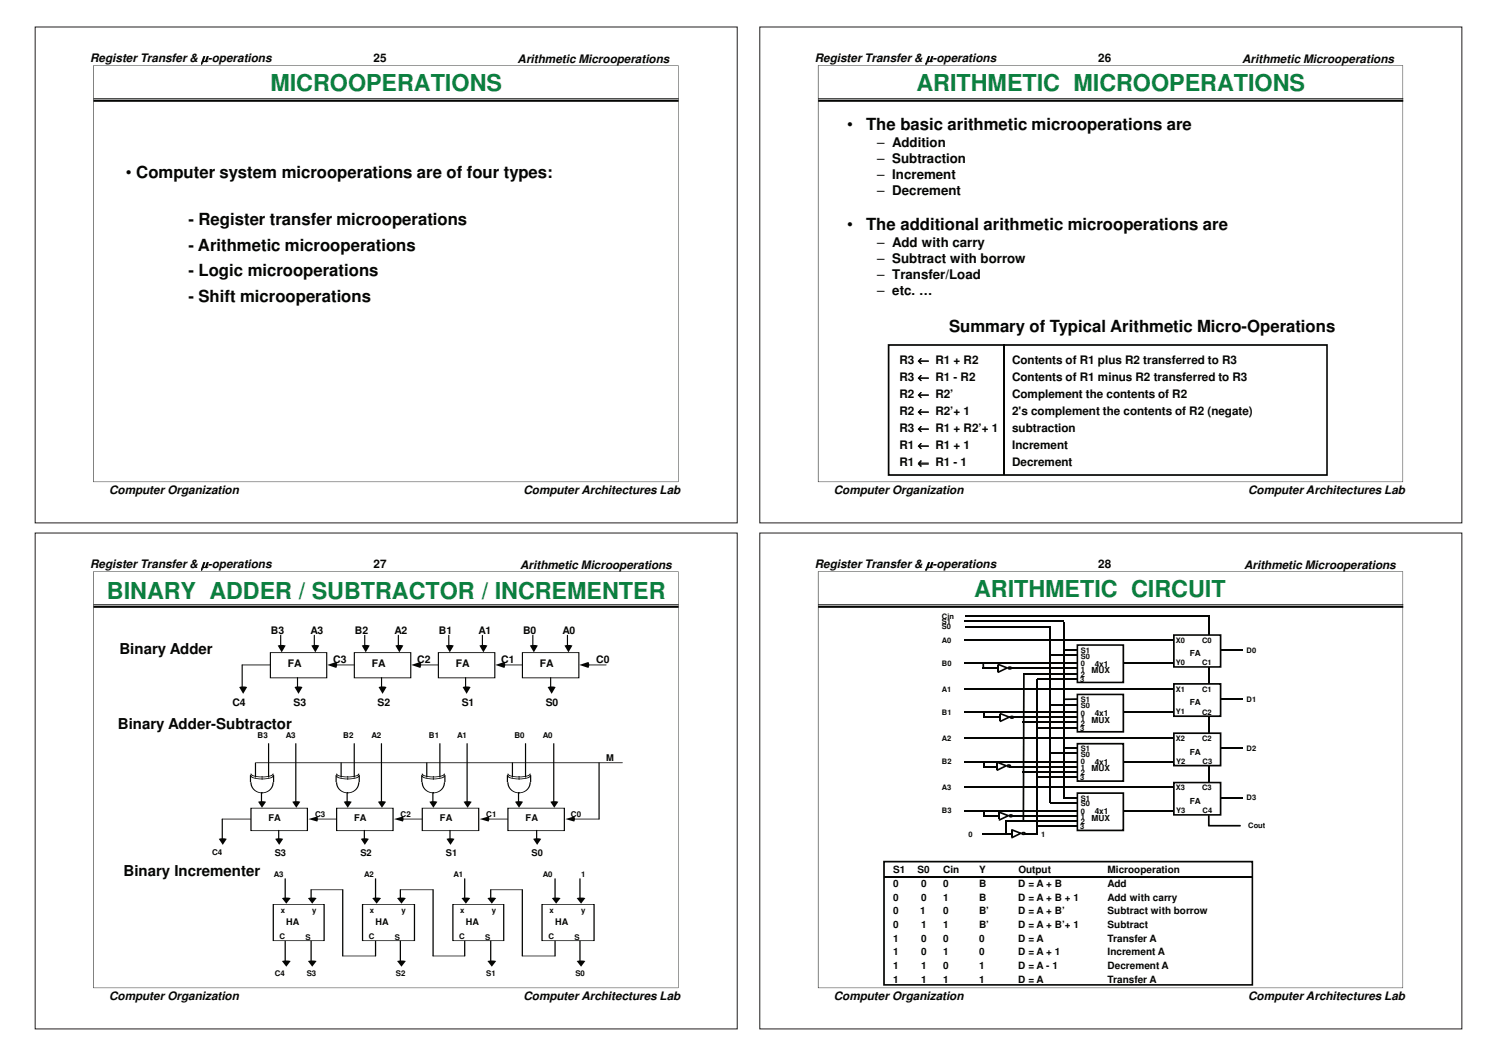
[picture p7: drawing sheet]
<svg xmlns="http://www.w3.org/2000/svg" width="297mm" height="210mm" viewBox="0 0 297 210" stroke-linecap="round" stroke-linejoin="round" font-family="sans-serif">
<path d="M7 5.4h139.5v98.5h-139.5z" fill="none" stroke="#231f20" stroke-width=".2"/>
<path d="M17.1 9.9h119.3v89.5h-119.3z" fill-rule="evenodd" fill="#fff"/>
<g fill="#040503">
<path d="M18.6 19.5h116.2v.1h-116.2zM18.6 19.8h116.2v.4h-116.2z"/>
<path d="M18.5 13h116.3v82.8h-116.3zM18.6 13.1v82.6h116.2l-.1-82.7z"/>
</g>
<path d="M151 5.4h139.5v98.5h-139.5z" fill="none" stroke="#231f20" stroke-width=".2"/>
<path d="M161.1 9.9h119.2v89.5h-119.2z" fill-rule="evenodd" fill="#fff"/>
<g fill="#040503">
<path d="M162.6 19.5h116.2v.1h-116.2zM162.6 19.8h116.2v.4h-116.2z"/>
<path d="M162.5 13h116.3v82.8h-116.3zM162.6 13.1v82.6h116.1v-82.7z"/>
<path d="M176.4 68.4h87.4v26.2h-87.4zM176.7 68.6v25.8l-.1-.1h87.1l-.2 .1v-25.8l.2 .1h-87.1z"/>
</g>
<path d="M199.5 68.4v26" fill="none" stroke="#040503" stroke-width=".34"/>
<path d="M7 106h139.5v98.5h-139.5z" fill="none" stroke="#231f20" stroke-width=".2"/>
<path d="M17.1 110.5h119.3v89.5h-119.3z" fill-rule="evenodd" fill="#fff"/>
<g fill="#040503">
<path d="M18.6 120.1h116.2v.1h-116.2zM18.6 120.4h116.2v.4h-116.2z"/>
<path d="M18.5 113.6h116.3v82.8h-116.3zM18.6 113.7v82.6h116.2l-.1-82.7z"/>
</g>
<path d="M103.8 129.7h11.2v5h-11.2z" fill-rule="evenodd" fill="#fff"/>
<path d="M103.8 129.7h11.2v5h-11.2z" fill="none" stroke="#040503" stroke-width=".2"/>
<path d="M105.3 128.3l.8-.1 .8 .1-.8 1.4z" fill-rule="evenodd" fill="#040503"/>
<path d="M105.9 126.3v2.2" fill="none" stroke="#040503" stroke-width=".2"/>
<path d="M112.2 128.3l.7-.1 .8 .1-.8 1.4z" fill-rule="evenodd" fill="#040503"/>
<path d="M112.7 126.3v2.2" fill="none" stroke="#040503" stroke-width=".2"/>
<path d="M115.1 132.2l1.8-.6 .2 .6-.2 .6z" fill-rule="evenodd" fill="#040503"/>
<path d="M116.5 132.2h3.9" fill="none" stroke="#040503" stroke-width=".2"/>
<path d="M108.8 136.6l.8-.2 .8 .2-.8 1.3z" fill-rule="evenodd" fill="#040503"/>
<path d="M109.4 134.7v2" fill="none" stroke="#040503" stroke-width=".2"/>
<path d="M87.1 129.7h11.2v5h-11.2z" fill-rule="evenodd" fill="#fff"/>
<path d="M87.1 129.7h11.2v5h-11.2z" fill="none" stroke="#040503" stroke-width=".2"/>
<path d="M88.6 128.3l.8-.1 .8 .1-.8 1.4z" fill-rule="evenodd" fill="#040503"/>
<path d="M89.2 126.3v2.2" fill="none" stroke="#040503" stroke-width=".2"/>
<path d="M95.3 128.3l.7-.1 .8 .1-.8 1.4z" fill-rule="evenodd" fill="#040503"/>
<path d="M95.8 126.3v2.2" fill="none" stroke="#040503" stroke-width=".2"/>
<path d="M98.4 132.2l1.8-.6 .2 .6-.2 .6z" fill-rule="evenodd" fill="#040503"/>
<path d="M99.8 132.2h3.9" fill="none" stroke="#040503" stroke-width=".2"/>
<path d="M91.9 136.6l.8-.2 .8 .2-.8 1.3z" fill-rule="evenodd" fill="#040503"/>
<path d="M92.5 134.7v2" fill="none" stroke="#040503" stroke-width=".2"/>
<path d="M70.4 129.7h11.2v5h-11.2z" fill-rule="evenodd" fill="#fff"/>
<path d="M70.4 129.7h11.2v5h-11.2z" fill="none" stroke="#040503" stroke-width=".2"/>
<path d="M71.9 128.3l.8-.1 .8 .1-.8 1.4z" fill-rule="evenodd" fill="#040503"/>
<path d="M72.5 126.3v2.2" fill="none" stroke="#040503" stroke-width=".2"/>
<path d="M78.6 128.3l.7-.1 .8 .1-.8 1.4z" fill-rule="evenodd" fill="#040503"/>
<path d="M79.1 126.3v2.2" fill="none" stroke="#040503" stroke-width=".2"/>
<path d="M81.7 132.2l1.8-.6 .2 .6-.2 .6z" fill-rule="evenodd" fill="#040503"/>
<path d="M83.1 132.2h3.9" fill="none" stroke="#040503" stroke-width=".2"/>
<path d="M75.2 136.6l.8-.2 .8 .2-.8 1.3z" fill-rule="evenodd" fill="#040503"/>
<path d="M75.8 134.7v2" fill="none" stroke="#040503" stroke-width=".2"/>
<path d="M53.7 129.7h11.2v5h-11.2z" fill-rule="evenodd" fill="#fff"/>
<path d="M53.7 129.7h11.2v5h-11.2z" fill="none" stroke="#040503" stroke-width=".2"/>
<path d="M55.2 128.3l.8-.1 .8 .1-.8 1.4z" fill-rule="evenodd" fill="#040503"/>
<path d="M55.8 126.3v2.2" fill="none" stroke="#040503" stroke-width=".2"/>
<path d="M61.9 128.3l.7-.1 .8 .1-.8 1.4z" fill-rule="evenodd" fill="#040503"/>
<path d="M62.5 126.3v2.2" fill="none" stroke="#040503" stroke-width=".2"/>
<path d="M65 132.2l1.8-.6 .2 .6-.2 .6z" fill-rule="evenodd" fill="#040503"/>
<path d="M66.4 132.2h3.9" fill="none" stroke="#040503" stroke-width=".2"/>
<path d="M58.5 136.6l.8-.2 .8 .2-.8 1.3z" fill-rule="evenodd" fill="#040503"/>
<path d="M48.1 132.2h5.5M59.1 134.7v2" fill="none" stroke="#040503" stroke-width=".2"/>
<path d="M47.5 136.6l.8-.2 .8 .2-.8 1.3z" fill-rule="evenodd" fill="#040503"/>
<path d="M48.1 132.2v4.5" fill="none" stroke="#040503" stroke-width=".2"/>
<path d="M100.9 160.6h11.2v4.5h-11.2z" fill-rule="evenodd" fill="#fff"/>
<path d="M100.9 160.6h11.2v4.5h-11.2z" fill="none" stroke="#040503" stroke-width=".2"/>
<path d="M102.3 159.4l.8-.2 .8 .2-.8 1.2z" fill-rule="evenodd" fill="#040503"/>
<path d="M103 157.5v2" fill="none" stroke="#040503" stroke-width=".2"/>
<path d="M109.3 159.4l.8-.2 .8 .2-.8 1.2z" fill-rule="evenodd" fill="#040503"/>
<path d="M110 147.8v11.7" fill="none" stroke="#040503" stroke-width=".2"/>
<path d="M112.3 162.8l1.8-.5 .1 .5-.1 .5z" fill-rule="evenodd" fill="#040503"/>
<path d="M113.8 162.8h5.2" fill="none" stroke="#040503" stroke-width=".2"/>
<path d="M105.9 166.7l.8-.1 .8 .1-.8 1.2z" fill-rule="evenodd" fill="#040503"/>
<path d="M106.6 165v1.9" fill="none" stroke="#040503" stroke-width=".2"/>
<path d="M95.3 162.8l1.8-.5 .1 .5-.1 .5z" fill-rule="evenodd" fill="#040503"/>
<path d="M51 151.6h72.6M100.8 154.1v1.3M100.9 154.2a2.9 2.9 0 0 0 2.3 .6h.6a1.68 1.68 0 0 0 1.5-.6M100.9 155.6a2.12 2.12 0 0 0 2.3 2h-.1a2.13 2.13 0 0 0 2.2-2M100.9 153.8a2.9 2.9 0 0 0 2.3 .6h.6a1.68 1.68 0 0 0 1.5-.6M101.8 151.6v2.9M104.4 147.8v6.7M105.4 154.1v1.3M119 151.6v11.2M96.8 162.8h4" fill="none" stroke="#040503" stroke-width=".2"/>
<path d="M83.9 160.6h11.2v4.5h-11.2z" fill-rule="evenodd" fill="#fff"/>
<path d="M83.9 160.6h11.2v4.5h-11.2z" fill="none" stroke="#040503" stroke-width=".2"/>
<path d="M85.3 159.4l.8-.2 .8 .2-.8 1.2z" fill-rule="evenodd" fill="#040503"/>
<path d="M86 157.5v2" fill="none" stroke="#040503" stroke-width=".2"/>
<path d="M92.1 159.4l.8-.2 .8 .2-.8 1.2z" fill-rule="evenodd" fill="#040503"/>
<path d="M92.8 147.8v11.7" fill="none" stroke="#040503" stroke-width=".2"/>
<path d="M88.7 166.7l.8-.1 .8 .1-.8 1.2z" fill-rule="evenodd" fill="#040503"/>
<path d="M89.4 165v1.9" fill="none" stroke="#040503" stroke-width=".2"/>
<path d="M78.3 162.8l1.7-.5 .2 .5-.2 .5z" fill-rule="evenodd" fill="#040503"/>
<path d="M83.8 154.1v1.3M83.9 154.2a2.9 2.9 0 0 0 2.2 .6h.7a1.64 1.64 0 0 0 1.5-.6M83.9 155.6a2.12 2.12 0 0 0 2.2 2 2.12 2.12 0 0 0 2.2-2M83.9 153.8a2.9 2.9 0 0 0 2.2 .6h.7a1.64 1.64 0 0 0 1.5-.6M84.8 151.6v2.9M87.4 147.8v6.7M88.4 154.1v1.3M79.8 162.8h4" fill="none" stroke="#040503" stroke-width=".2"/>
<path d="M66.9 160.6h11.2v4.5h-11.2z" fill-rule="evenodd" fill="#fff"/>
<path d="M66.9 160.6h11.2v4.5h-11.2z" fill="none" stroke="#040503" stroke-width=".2"/>
<path d="M68.3 159.4l.8-.2 .8 .2-.8 1.2z" fill-rule="evenodd" fill="#040503"/>
<path d="M69 157.5v2" fill="none" stroke="#040503" stroke-width=".2"/>
<path d="M75.1 159.4l.8-.2 .8 .2-.8 1.2z" fill-rule="evenodd" fill="#040503"/>
<path d="M75.8 147.8v11.7" fill="none" stroke="#040503" stroke-width=".2"/>
<path d="M71.7 166.7l.8-.1 .8 .1-.8 1.2z" fill-rule="evenodd" fill="#040503"/>
<path d="M72.4 165v1.9" fill="none" stroke="#040503" stroke-width=".2"/>
<path d="M61.3 162.8l1.7-.5 .2 .5-.2 .5z" fill-rule="evenodd" fill="#040503"/>
<path d="M66.8 154.1v1.3M66.9 154.2a2.87 2.87 0 0 0 2.2 .6h.7a1.64 1.64 0 0 0 1.5-.6M66.9 155.6a2.12 2.12 0 0 0 2.2 2 2.12 2.12 0 0 0 2.2-2M66.9 153.8a2.87 2.87 0 0 0 2.2 .6h.7a1.64 1.64 0 0 0 1.5-.6M67.8 151.6v2.9M70.4 147.8v6.7M71.4 154.1v1.3M49.9 160.6h11.2v4.5h-11.2zM62.8 162.8h4" fill="none" stroke="#040503" stroke-width=".2"/>
<path d="M51.3 159.4l.8-.2 .8 .2-.8 1.2z" fill-rule="evenodd" fill="#040503"/>
<path d="M52 157.5v2" fill="none" stroke="#040503" stroke-width=".2"/>
<path d="M58.1 159.4l.8-.2 .8 .2-.8 1.2z" fill-rule="evenodd" fill="#040503"/>
<path d="M58.8 147.8v11.7" fill="none" stroke="#040503" stroke-width=".2"/>
<path d="M54.7 166.7l.8-.1 .8 .1-.8 1.2z" fill-rule="evenodd" fill="#040503"/>
<path d="M49.8 154.1v1.3M49.9 154.2a2.87 2.87 0 0 0 2.2 .6h.7a1.64 1.64 0 0 0 1.5-.6M49.9 155.6a2.12 2.12 0 0 0 2.2 2 2.12 2.12 0 0 0 2.2-2M49.9 153.8a2.87 2.87 0 0 0 2.2 .6h.7a1.64 1.64 0 0 0 1.5-.6M50.8 151.6v2.9M53.4 147.8v6.7M54.4 154.1v1.3M44.2 162.8h5.6M55.4 165v1.9" fill="none" stroke="#040503" stroke-width=".2"/>
<path d="M43.5 166.7l.8-.1 .8 .1-.8 1.2z" fill-rule="evenodd" fill="#040503"/>
<path d="M44.2 162.8v4.1M107.7 179.8h10.3v7.2h-10.3z" fill="none" stroke="#040503" stroke-width=".2"/>
<path d="M109.6 178.5l.9-.1 .9 .1-.9 1.1z" fill-rule="evenodd" fill="#040503"/>
<path d="M110.3 174.7v4" fill="none" stroke="#040503" stroke-width=".2"/>
<path d="M114.6 178.5l.9-.1 .8 .1-.8 1.1z" fill-rule="evenodd" fill="#040503"/>
<path d="M115.2 174.7v4M110.3 187.1v2.9" fill="none" stroke="#040503" stroke-width=".2"/>
<path d="M114.6 191l.9-.1 .8 .1-.8 1.2z" fill-rule="evenodd" fill="#040503"/>
<path d="M90 179.8h10.1v7.2h-10.1zM97.5 176.9h6.3v13.1h6.5M115.2 187.1v4.1" fill="none" stroke="#040503" stroke-width=".2"/>
<path d="M91.7 178.5l.9-.1 .8 .1-.8 1.1z" fill-rule="evenodd" fill="#040503"/>
<path d="M92.3 174.7v4" fill="none" stroke="#040503" stroke-width=".2"/>
<path d="M96.8 178.5l.9-.1 .9 .1-.9 1.1z" fill-rule="evenodd" fill="#040503"/>
<path d="M97.5 176.9v1.8M92.3 187.1v2.9" fill="none" stroke="#040503" stroke-width=".2"/>
<path d="M96.8 191l.9-.1 .9 .1-.9 1.2z" fill-rule="evenodd" fill="#040503"/>
<path d="M72 179.8h10.4v7.2h-10.4zM79.5 176.9h6.5v13.1h6.3M97.5 187.1v4.1" fill="none" stroke="#040503" stroke-width=".2"/>
<path d="M74 178.5l.8-.1 .9 .1-.9 1.1z" fill-rule="evenodd" fill="#040503"/>
<path d="M74.6 174.7v4" fill="none" stroke="#040503" stroke-width=".2"/>
<path d="M78.9 178.5l.9-.1 .8 .1-.8 1.1z" fill-rule="evenodd" fill="#040503"/>
<path d="M79.5 176.9v1.8M74.6 187.1v2.9" fill="none" stroke="#040503" stroke-width=".2"/>
<path d="M78.9 191l.9-.1 .8 .1-.8 1.2z" fill-rule="evenodd" fill="#040503"/>
<path d="M54.3 179.8h10.1v7.2h-10.1zM61.8 176.9h6.3v13.1h6.5M79.5 187.1v4.1" fill="none" stroke="#040503" stroke-width=".2"/>
<path d="M56 178.5l.9-.1 .9 .1-.9 1.1z" fill-rule="evenodd" fill="#040503"/>
<path d="M56.7 174.7v4" fill="none" stroke="#040503" stroke-width=".2"/>
<path d="M61.2 178.5l.8-.1 .9 .1-.9 1.1z" fill-rule="evenodd" fill="#040503"/>
<path d="M61.8 176.9v1.8" fill="none" stroke="#040503" stroke-width=".2"/>
<path d="M61.2 191l.8-.1 .9 .1-.9 1.2z" fill-rule="evenodd" fill="#040503"/>
<path d="M61.8 187.1v4.1" fill="none" stroke="#040503" stroke-width=".2"/>
<path d="M56 191l.9-.1 .9 .1-.9 1.2z" fill-rule="evenodd" fill="#040503"/>
<path d="M56.7 187.1v4.1" fill="none" stroke="#040503" stroke-width=".2"/>
<path d="M151 106h139.5v98.5h-139.5z" fill="none" stroke="#231f20" stroke-width=".2"/>
<path d="M161.1 110.5h119.2v89.5h-119.2z" fill-rule="evenodd" fill="#fff"/>
<g fill="#040503">
<path d="M162.6 120.1h116.2v.1h-116.2zM162.6 120.4h116.2v.4h-116.2z"/>
<path d="M162.5 113.6h116.3v82.8h-116.3zM162.6 113.7v82.6h116.1v-82.7z"/>
<path d="M175.5 171.1h73.5v24.8h-73.5zM175.7 171.4l.1-.1v24.5l-.1-.2h73.1l-.1 .2v-24.5l.1 .1z"/>
</g>
<path d="M175.7 174.3h73.1" fill="none" stroke="#040503" stroke-width=".34"/>
<path d="M213.9 128.1h9.5v7.7h-9.5zM214.2 128.2v7.5l-.1-.2h9.1l-.2 .2v-7.5l.2 .2h-9.1z" fill="#040503"/>
<path d="M191.7 131.8h22.3M200.5 132.8h13.5M203.3 133.9h10.7M206.1 134.9h7.9M208.5 130.3h5.5M211.3 129.3h2.7M223.2 131.8h9.9" fill="none" stroke="#040503" stroke-width=".34"/>
<path d="M233.1 126.1h9.6v6.6h-9.6zM233.2 126.4l.2-.2v6.4l-.2-.2h9.3l-.2 .2v-6.4l.2 .2z" fill="#040503"/>
<path d="M191.7 127.2h41.5" fill="none" stroke="#040503" stroke-width=".32"/>
<path d="M240.3 122.4v3.8M242.6 129.3h4.3" fill="none" stroke="#040503" stroke-width=".34"/>
<path d="M213.9 137.9h9.5v7.7h-9.5zM214.1 138.2l.1-.2v7.5l-.1-.2h9.1l-.2 .2v-7.5l.2 .2z" fill="#040503"/>
<path d="M211.5 139h2.5" fill="none" stroke="#040503" stroke-width=".38"/>
<path d="M208.7 140h5.3M223.3 141.6h9.9" fill="none" stroke="#040503" stroke-width=".32"/>
<path d="M233.1 135.8h9.6v6.7h-9.6zM233.2 136.1l.2-.2v6.5l-.2-.2h9.3l-.2 .2v-6.5l.2 .2z" fill="#040503"/>
<path d="M191.7 137h41.5M240.3 132.6v3.3M242.3 139h4.6" fill="none" stroke="#040503" stroke-width=".34"/>
<path d="M213.9 147.7h9.5v7.7h-9.5zM214.2 147.8v7.5l-.1-.2h9.1l-.2 .2v-7.5l.2 .2h-9.1z" fill="#040503"/>
<path d="M208.8 149.8h5.2M211.2 148.8h2.8M223.3 151.4h9.9" fill="none" stroke="#040503" stroke-width=".34"/>
<path d="M233.1 145.6h9.6v6.8h-9.6zM233.4 145.7v6.5l-.2-.2h9.3l-.2 .2v-6.5l.2 .2h-9.3z" fill="#040503"/>
<path d="M191.7 146.7h41.5M240.3 142.4v3.3M242.4 148.8h4.5" fill="none" stroke="#040503" stroke-width=".34"/>
<path d="M213.9 157.5h9.5v7.7h-9.5zM214.2 157.6v7.5l-.1-.2h9.1l-.2 .2v-7.5l.2 .2h-9.1z" fill="#040503"/>
<path d="M208.8 159.6h5.2M211.2 158.6h2.8M223.3 161.1h9.6" fill="none" stroke="#040503" stroke-width=".34"/>
<path d="M233.1 155.4h9.6v6.7h-9.6zM233.2 155.7l.2-.1v6.4l-.2-.2h9.3l-.2 .2v-6.4l.2 .1z" fill="#040503"/>
<path d="M191.7 156.5h41.5" fill="none" stroke="#040503" stroke-width=".32"/>
<path d="M208.7 124.7v34.8M211.3 123.6v34.9M240.3 152.2v3.3M242.6 158.6h4.3" fill="none" stroke="#040503" stroke-width=".34"/>
<path d="M198.2 132.2h.3v1.2h-.3z" fill-rule="evenodd" fill="#040503"/>
<path d="M198.2 132l.2-.1 1.8 .7 .1 .3-2 .9v-.3l1.7-.9v.3l-1.7-.7z" fill="#040503"/>
<path d="M200.4 132.7h.5l.1 .1-.1 .1h-.5z" fill-rule="evenodd" fill="#fff"/>
<path d="M200.2 132.6l.1-.1a.49 .49 0 0 1 .5-.1 .49 .49 0 0 1 .3 .4l-.2 .3h-.4l-.3-.2zM200.5 132.7l.3 .1z" fill="#040503"/>
<path d="M206.1 135v30.8" fill="none" stroke="#040503" stroke-width=".32"/>
<path d="M203.4 134v29.3" fill="none" stroke="#040503" stroke-width=".44"/>
<path d="M195.2 132.8h3" fill="none" stroke="#040503" stroke-width=".34"/>
<path d="M195.2 131.9h.3l.1 .9h-.4z" fill="#040503"/>
<path d="M191.7 124.6h17M191.7 141.6h22.3M195.7 142.6h3M200.5 142.6h13.5M203.1 143.6h10.9" fill="none" stroke="#040503" stroke-width=".32"/>
<path d="M191.7 123.5h19.7M191.7 122.5h48.6M206 144.7h8" fill="none" stroke="#040503" stroke-width=".34"/>
<path d="M195.4 141.7h.3v.9h-.3z" fill-rule="evenodd" fill="#040503"/>
<path d="M191.7 151.4h22.3M195.4 152.4h2.6M200.5 152.4h13.5M203.1 153.4h10.9" fill="none" stroke="#040503" stroke-width=".34"/>
<path d="M205.9 154.5h8.1" fill="none" stroke="#040503" stroke-width=".32"/>
<path d="M195.3 151.5h.3v.9h-.3z" fill-rule="evenodd" fill="#040503"/>
<path d="M191.7 161.1h22.3M195.5 162.2h3M199.7 163.2h14.3M200.5 162.2h13.5M206 164.2h8" fill="none" stroke="#040503" stroke-width=".34"/>
<path d="M195.4 161.2h.3v.9h-.3z" fill-rule="evenodd" fill="#040503"/>
<path d="M240.1 162l.2 .2v1.9l-.1-.1h6.2l.1 .1-.1 .2h-6.2l-.2-.2z" fill="#040503"/>
<path d="M195.2 165.7h5.7M199.9 163.3v2.6M203.5 165.7h2.7" fill="none" stroke="#040503" stroke-width=".34"/>
<path d="M198.6 142h.3v1.2h-.3z" fill-rule="evenodd" fill="#040503"/>
<path d="M198.7 141.7l1.9 .7 .1 .2-2 .9v-.3l1.8-.8v.3l-1.8-.7z" fill="#040503"/>
<path d="M200.8 142.4h.5l.1 .2-.1 .1h-.5z" fill-rule="evenodd" fill="#fff"/>
<g fill="#040503">
<path d="M198.1 151.4l1.9 .7 .1 .2-2 .9v-.3l1.7-.8v.3l-1.7-.7z"/>
<path d="M200.6 142.4l.6-.1 .3 .1v.3l-.3 .2h-.4l-.2-.3zM200.9 142.5l.3 .1z"/>
</g>
<path d="M198 151.6h.3v1.3h-.3z" fill-rule="evenodd" fill="#040503"/>
<path d="M200.2 152.1h.2l.3 .1-.4 .2-.2-.2z" fill-rule="evenodd" fill="#fff"/>
<g fill="#040503">
<path d="M198.4 161.4l.2-.1 1.8 .7 .1 .2-2 .9v-.3l1.8-.8v.3l-1.8-.7z"/>
<path d="M200.1 152l.6-.1 .2 .4-.2 .2h-.5l-.2-.3zM200.3 152.2l.3 .1z"/>
</g>
<path d="M198.4 161.6h.3v1.2h-.3z" fill-rule="evenodd" fill="#040503"/>
<path d="M200.6 162h.5l.1 .2-.4 .1-.3-.1z" fill-rule="evenodd" fill="#fff"/>
<g fill="#040503">
<path d="M200.9 164.9l.2-.1 1.8 .7 .1 .2-2 .9v-.3l1.7-.8 .1 .3-1.8-.7z"/>
<path d="M200.4 162l.7-.1 .2 .4-.3 .2h-.3l-.3-.2zM200.7 162.1l.3 .1z"/>
</g>
<path d="M200.9 165.1h.3v1.2h-.3z" fill-rule="evenodd" fill="#040503"/>
<path d="M203.1 165.5h.5l.1 .2-.4 .1-.3-.1z" fill-rule="evenodd" fill="#fff"/>
<path d="M202.9 165.5l.3-.2 .4 .1 .2 .4-.2 .2h-.4l-.3-.2zM203.2 165.6l.3 .1z" fill="#040503"/>
<g font-size="4.6" fill="#0b7f3f">
<text x="53.7" y="18.2">MICROOPERATIONS</text>
<text x="182.1" y="18.2">ARITHMETIC MICROOPERATIONS</text>
<text x="21.2" y="119">BINARY ADDER / SUBTRACTOR / INCREMENTER</text>
<text x="193.5" y="118.6">ARITHMETIC CIRCUIT</text>
</g>
<g font-size="3.3" fill="#040503">
<text x="168.3" y="25.9">•</text>
<text x="172.1" y="25.9">The basic arithmetic microoperations are</text>
<text x="25" y="35.3">• Computer system microoperations are of four types:</text>
<text x="37.4" y="44.8">- Register transfer microoperations</text>
<text x="168.3" y="45.8">•</text>
<text x="172.1" y="45.8">The additional arithmetic microoperations are</text>
<text x="37.4" y="49.8">- Arithmetic microoperations</text>
<text x="37.4" y="54.9">- Logic microoperations</text>
<text x="37.4" y="59.9">- Shift microoperations</text>
<text x="188.6" y="65.9">Summary of Typical Arithmetic Micro-Operations</text>
</g>
<g font-size="3" fill="#040503">
<text x="23.7" y="130">Binary Adder</text>
<text x="23.4" y="144.8">Binary Adder-Subtractor</text>
<text x="24.6" y="174.2">Binary Incrementer</text>
</g>
<g font-size="2.6" fill="#040503">
<text x="174.3" y="29.2">– Addition</text>
<text x="174.3" y="32.4">– Subtraction</text>
<text x="174.3" y="35.6">– Increment</text>
<text x="174.3" y="38.8">– Decrement</text>
<text x="174.3" y="49.1">– Add with carry</text>
<text x="174.3" y="52.3">– Subtract with borrow</text>
<text x="174.3" y="55.5">– Transfer/Load</text>
<text x="174.3" y="58.6">– etc. …</text>
</g>
<g font-size="2.3" fill="#040503">
<text x="17.9" y="12.2">Register Transfer &amp; µ-operations</text>
<text x="74.2" y="12.4">25</text>
<text x="102.8" y="12.5">Arithmetic Microoperations</text>
<text x="161.9" y="12.2">Register Transfer &amp; µ-operations</text>
<text x="218.2" y="12.4">26</text>
<text x="246.8" y="12.5">Arithmetic Microoperations</text>
<text x="178.7" y="72.3">R3 ← R1 + R2</text>
<text x="178.7" y="75.7">R3 ← R1 - R2</text>
<text x="201.1" y="75.7">Contents of R1 minus R2 transferred to R3</text>
<text x="201.1" y="72.3">Contents of R1 plus R2 transferred to R3</text>
<text x="178.7" y="79.1">R2 ← R2’</text>
<text x="178.7" y="82.5">R2 ← R2’+ 1</text>
<text x="201.1" y="79.1">Complement the contents of R2</text>
<text x="201.1" y="82.5">2's complement the contents of R2 (negate)</text>
<text x="178.7" y="85.9">R3 ← R1 + R2’+ 1</text>
<text x="178.7" y="89.3">R1 ← R1 + 1</text>
<text x="201.1" y="85.9">subtraction</text>
<text x="201.1" y="89.3">Increment</text>
<text x="178.7" y="92.7">R1 ← R1 - 1</text>
<text x="201.1" y="92.7">Decrement</text>
<text x="21.7" y="98.3">Computer Organization</text>
<text x="104" y="98.3">Computer Architectures Lab</text>
<text x="165.7" y="98.3">Computer Organization</text>
<text x="248" y="98.3">Computer Architectures Lab</text>
<text x="17.9" y="112.8">Register Transfer &amp; µ-operations</text>
<text x="74.2" y="112.9">27</text>
<text x="103.3" y="113">Arithmetic Microoperations</text>
<text x="161.9" y="112.8">Register Transfer &amp; µ-operations</text>
<text x="218.2" y="112.9">28</text>
<text x="247.2" y="113">Arithmetic Microoperations</text>
<text x="21.7" y="198.8">Computer Organization</text>
<text x="104" y="198.8">Computer Architectures Lab</text>
<text x="165.7" y="198.8">Computer Organization</text>
<text x="248" y="198.8">Computer Architectures Lab</text>
</g>
<g font-size="2.1" fill="#040503">
<text x="53.8" y="126">B3</text>
<text x="61.7" y="126">A3</text>
<text x="70.5" y="126">B2</text>
<text x="78.4" y="126">A2</text>
<text x="87.2" y="126">B1</text>
<text x="95.1" y="126">A1</text>
<text x="103.9" y="126">B0</text>
<text x="111.8" y="126">A0</text>
<text x="66.2" y="131.9">C3</text>
<text x="82.9" y="131.9">C2</text>
<text x="99.6" y="131.9">C1</text>
<text x="118.5" y="131.9">C0</text>
<text x="57.2" y="132.6">FA</text>
<text x="73.9" y="132.6">FA</text>
<text x="90.6" y="132.6">FA</text>
<text x="107.3" y="132.6">FA</text>
<text x="46.2" y="140.3">C4</text>
<text x="58.3" y="140.3">S3</text>
<text x="75" y="140.3">S2</text>
<text x="91.7" y="140.3">S1</text>
<text x="108.4" y="140.3">S0</text>
</g>
<g font-size="2" fill="#040503">
<text x="177.5" y="173.6">S1</text>
<text x="182.3" y="173.6">S0</text>
<text x="187.4" y="173.6">Cin</text>
<text x="194.5" y="173.6">Y</text>
<text x="202.3" y="173.6">Output</text>
<text x="220.1" y="173.6">Microoperation</text>
<text x="177.5" y="176.3">0</text>
<text x="177.5" y="179">0</text>
<text x="183" y="176.3">0</text>
<text x="183" y="179">0</text>
<text x="187.4" y="176.3">0</text>
<text x="187.4" y="179">1</text>
<text x="194.5" y="176.3">B</text>
<text x="194.5" y="179">B</text>
<text x="202.3" y="176.3">D = A + B</text>
<text x="202.3" y="179">D = A + B + 1</text>
<text x="220.1" y="179">Add with carry</text>
<text x="220.1" y="176.3">Add</text>
<text x="177.5" y="181.8">0</text>
<text x="177.5" y="184.5">0</text>
<text x="182.8" y="181.8">1</text>
<text x="183" y="184.5">1</text>
<text x="187.4" y="181.8">0</text>
<text x="187.4" y="184.5">1</text>
<text x="194.5" y="181.8">B’</text>
<text x="194.5" y="184.5">B’</text>
<text x="202.3" y="181.8">D = A + B’</text>
<text x="202.3" y="184.5">D = A + B’+ 1</text>
<text x="220.1" y="181.8">Subtract with borrow</text>
<text x="220.1" y="184.5">Subtract</text>
<text x="177.5" y="187.2">1</text>
<text x="177.5" y="189.9">1</text>
<text x="183" y="187.2">0</text>
<text x="183" y="189.9">0</text>
<text x="187.4" y="187.2">0</text>
<text x="187.4" y="189.9">1</text>
<text x="194.5" y="187.2">0</text>
<text x="194.5" y="189.9">0</text>
<text x="202.3" y="187.2">D = A</text>
<text x="202.3" y="189.9">D = A + 1</text>
<text x="220.1" y="187.2">Transfer A</text>
<text x="220.1" y="189.9">Increment A</text>
<text x="177.5" y="192.6">1</text>
<text x="177.5" y="195.4">1</text>
<text x="183" y="192.6">1</text>
<text x="183" y="195.4">1</text>
<text x="187.4" y="192.6">0</text>
<text x="187.4" y="195.4">1</text>
<text x="194.5" y="192.6">1</text>
<text x="194.5" y="195.4">1</text>
<text x="202.3" y="192.6">D = A - 1</text>
<text x="202.3" y="195.4">D = A</text>
<text x="220.1" y="192.6">Decrement A</text>
<text x="220.1" y="195.4">Transfer A</text>
</g>
<g font-size="1.8" fill="#040503">
<text x="120.4" y="151.4">M</text>
<text x="53.4" y="163.2">FA</text>
<text x="70.4" y="163.2">FA</text>
<text x="87.4" y="163.2">FA</text>
<text x="104.4" y="163.2">FA</text>
<text x="54.6" y="170.1">S3</text>
<text x="71.6" y="170.1">S2</text>
<text x="88.6" y="170.1">S1</text>
<text x="105.6" y="170.1">S0</text>
<text x="56.9" y="183.8">HA</text>
<text x="74.6" y="183.8">HA</text>
<text x="92.6" y="183.8">HA</text>
<text x="110.3" y="183.8">HA</text>
</g>
<g font-size="1.7" fill="#040503">
<text x="236.4" y="130.5">FA</text>
<text x="216.9" y="133.8">MUX</text>
<text x="217.5" y="132.5">4x1</text>
<text x="216.9" y="143.6">MUX</text>
<text x="217.5" y="142.3">4x1</text>
<text x="236.4" y="140.2">FA</text>
<text x="216.9" y="153.3">MUX</text>
<text x="217.5" y="152">4x1</text>
<text x="236.4" y="150">FA</text>
<text x="217.5" y="161.8">4x1</text>
<text x="236.4" y="159.8">FA</text>
<text x="216.9" y="163.1">MUX</text>
</g>
<g font-size="1.6" fill="#040503">
<text x="51.2" y="146.7">B3</text>
<text x="56.8" y="146.7">A3</text>
<text x="68.2" y="146.7">B2</text>
<text x="73.8" y="146.7">A2</text>
<text x="85.2" y="146.7">B1</text>
<text x="90.8" y="146.7">A1</text>
<text x="102.2" y="146.7">B0</text>
<text x="107.8" y="146.7">A0</text>
<text x="62.6" y="162.4">C3</text>
<text x="79.6" y="162.4">C2</text>
<text x="96.6" y="162.4">C1</text>
<text x="113.4" y="162.4">C0</text>
<text x="42.2" y="169.9">C4</text>
</g>
<g font-size="1.5" fill="#040503">
<text x="187.2" y="125.1">S0</text>
<text x="187.2" y="124.1">S1</text>
<text x="187.2" y="123.1">Cin</text>
<text x="187.2" y="127.7">A0</text>
<text x="214.8" y="129.8">S1</text>
<text x="214.8" y="131">S0</text>
<text x="233.6" y="127.7">X0</text>
<text x="238.9" y="127.7">C0</text>
<text x="247.7" y="129.7">D0</text>
<text x="187.2" y="132.4">B0</text>
<text x="187.2" y="137.5">A1</text>
<text x="214.6" y="135.6">3</text>
<text x="214.8" y="132.5">0</text>
<text x="214.8" y="133.6">1</text>
<text x="214.8" y="134.6">2</text>
<text x="233.6" y="132.2">Y0</text>
<text x="233.6" y="137.5">X1</text>
<text x="238.9" y="132.2">C1</text>
<text x="238.9" y="137.5">C1</text>
<text x="187.2" y="142.1">B1</text>
<text x="214.8" y="139.6">S1</text>
<text x="214.8" y="140.8">S0</text>
<text x="214.8" y="142.3">0</text>
<text x="214.8" y="143.4">1</text>
<text x="233.6" y="142">Y1</text>
<text x="238.9" y="142.1">C2</text>
<text x="247.7" y="139.5">D1</text>
<text x="187.2" y="147.3">A2</text>
<text x="214.6" y="145.4">3</text>
<text x="214.8" y="144.4">2</text>
<text x="214.8" y="149.3">S1</text>
<text x="233.6" y="147.3">X2</text>
<text x="238.9" y="147.3">C2</text>
<text x="247.7" y="149.3">D2</text>
<text x="187.2" y="151.9">B2</text>
<text x="214.6" y="155.1">3</text>
<text x="214.8" y="150.5">S0</text>
<text x="214.8" y="152">0</text>
<text x="214.8" y="153.1">1</text>
<text x="214.8" y="154.1">2</text>
<text x="233.7" y="151.9">Y2</text>
<text x="238.9" y="151.9">C3</text>
<text x="187.2" y="157">A3</text>
<text x="187.2" y="161.7">B3</text>
<text x="214.8" y="159.1">S1</text>
<text x="214.8" y="160.3">S0</text>
<text x="214.8" y="161.8">0</text>
<text x="233.6" y="157">X3</text>
<text x="233.7" y="161.6">Y3</text>
<text x="238.9" y="157">C3</text>
<text x="238.9" y="161.6">C4</text>
<text x="247.7" y="159">D3</text>
<text x="192.4" y="166.3">0</text>
<text x="206.8" y="166.3">1</text>
<text x="214.6" y="164.9">3</text>
<text x="214.8" y="162.9">1</text>
<text x="214.8" y="163.8">2</text>
<text x="248" y="164.7">Cout</text>
<text x="54.4" y="174.3">A3</text>
<text x="72.4" y="174.3">A2</text>
<text x="90.1" y="174.3">A1</text>
<text x="107.8" y="174.3">A0</text>
<text x="115.5" y="174.3">1</text>
<text x="55.8" y="181.5">x</text>
<text x="62.1" y="181.5">y</text>
<text x="73.5" y="181.5">x</text>
<text x="79.8" y="181.5">y</text>
<text x="91.5" y="181.5">x</text>
<text x="97.7" y="181.5">y</text>
<text x="109.2" y="181.5">x</text>
<text x="115.5" y="181.5">y</text>
<text x="55.6" y="186.7">C</text>
<text x="60.7" y="186.8">S</text>
<text x="73.3" y="186.7">C</text>
<text x="78.4" y="186.8">S</text>
<text x="91.2" y="186.7">C</text>
<text x="96.4" y="186.8">S</text>
<text x="109" y="186.7">C</text>
<text x="114.1" y="186.8">S</text>
<text x="54.6" y="194">C4</text>
<text x="60.9" y="194">S3</text>
<text x="78.7" y="194">S2</text>
<text x="96.6" y="194">S1</text>
<text x="114.3" y="194">S0</text>
</g>
</svg>
